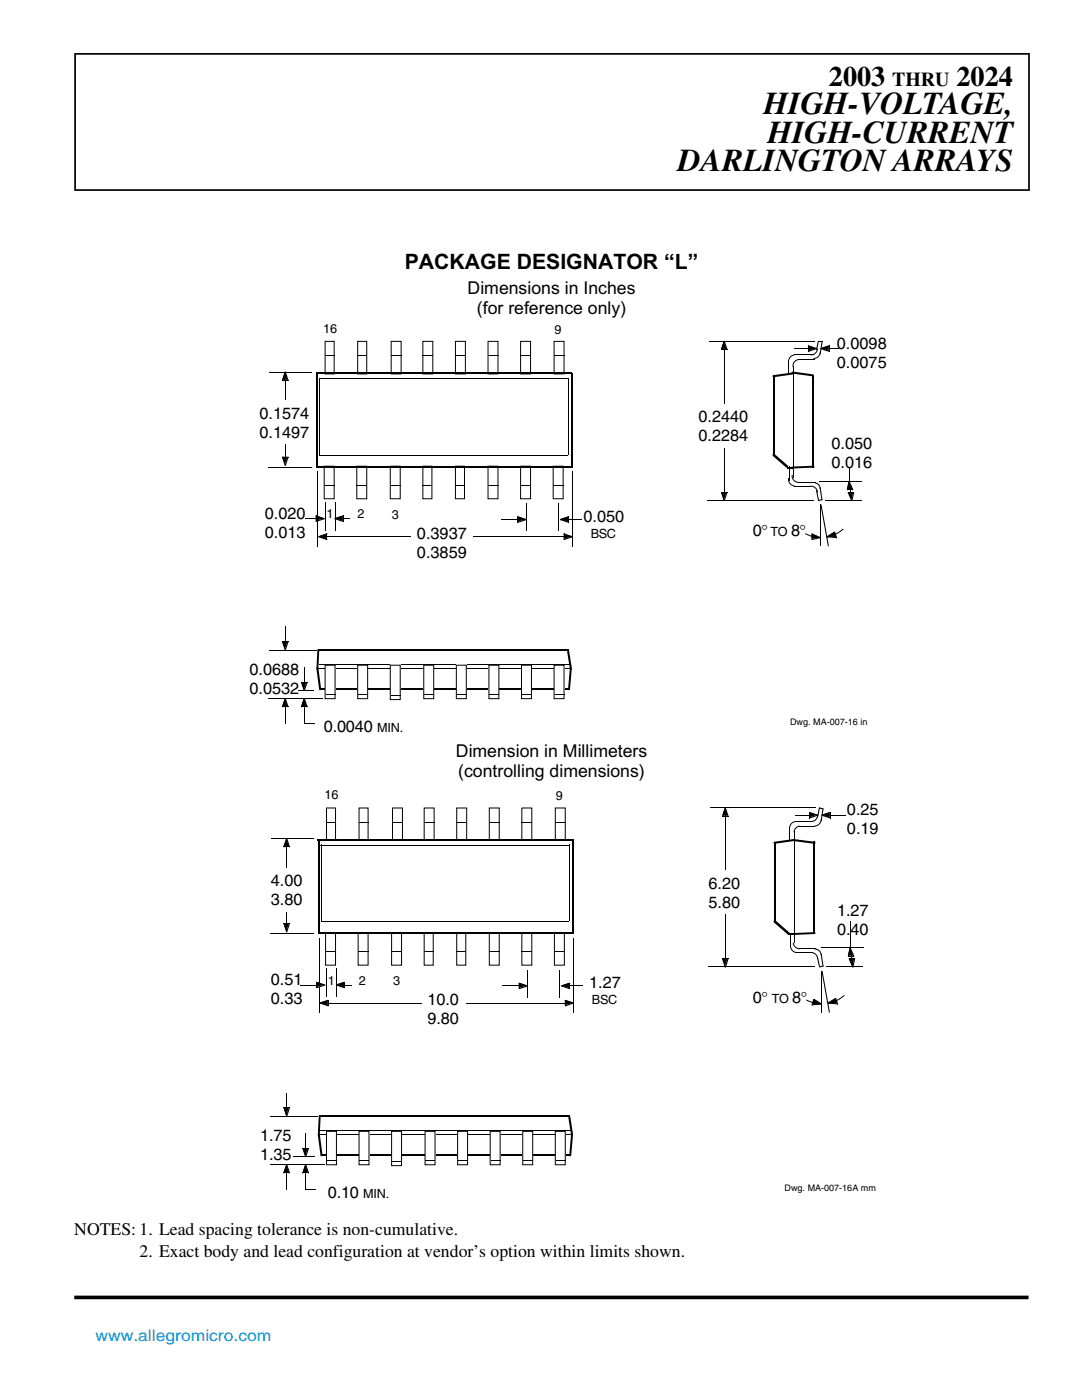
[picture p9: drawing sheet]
<svg xmlns="http://www.w3.org/2000/svg" width="216mm" height="279mm" viewBox="0 0 216 279" stroke-linecap="round" stroke-linejoin="round" font-family="sans-serif">
<path d="M15 10.8h190.3v27.1h-190.3z" fill="none" stroke="#000" stroke-width=".34"/>
<path d="M14.8 258.9h190.4" fill="none" stroke="#000" stroke-width=".72" stroke-linecap="butt"/>
<g fill="none" stroke="#000" stroke-width=".2">
<path d="M158.4 166v22.2M97.5 189.9h2.2M97.6 186.1h2v6.5h-2zM104 189.9h2.2M104.1 186.1h2v6.5h-2zM110.5 189.9h2.2M110.6 186.1h2v6.5h-2zM157.7 186.4v2.5M157.7 188.9a1.32 1.32 0 0 0 1.2 1.2M158.7 190.1h3.4M159.4 189.4h3.3M160.9 199.6l1.4 .5 1.5 .3"/>
<path d="M161.9 190.1a1.26 1.26 0 0 1 1.2 1.3M162.5 189.4a1.32 1.32 0 0 1 1.4 1.2M168.5 198.6l-1.6 1.1-1.7 .6M63.8 226.5h50.3"/>
</g>
<path d="M154.6 168v16.1M162.5 168v18.4M64.2 230.6h49.8" fill="none" stroke="#000" stroke-width=".36"/>
<path d="M154.4 183.7h.3l2.9 2.5v.4h-.3l-2.9-2.5zM157.3 186.2h1.2v.4h-1.2zM158.2 186.2l4.5-.2v.4l-4.2 .2h-.3zM163.1 191.1h.1l.4 1.8h-.2zM163.8 190.4h.2l.3 2.5h-.2z" fill="#000"/>
<path d="M97.7 225.7h2.2v6.8h-2.2z" fill="#fff"/>
<path d="M97.8 225.8h2v6.7h-2z" fill="none" stroke="#000" stroke-width=".2"/>
<path d="M97.9 231.5h2v.1h-2z" fill="#000"/>
<path d="M104.2 225.7h2.2v6.8h-2.2z" fill="#fff"/>
<path d="M104.3 225.8h2v6.7h-2z" fill="none" stroke="#000" stroke-width=".2"/>
<path d="M104.4 231.5h1.8v.1h-1.8z" fill="#000"/>
<path d="M110.7 225.7h2.2v6.8h-2.2z" fill="#fff"/>
<path d="M113.7 168.6v15.3M144.7 162.8v28.6M105.2 193.6v5.4M111.7 193.6v5.4M114.4 187.1v15M141.4 193h21.3M163.8 189.2h8.5M163.9 193.8v8.3M164.9 193h7.2M169.6 183.9v5.4M65.4 200.2h47.5M110.8 225.8h2v6.7h-2z" fill="none" stroke="#000" stroke-width=".2"/>
<g fill="#000">
<path d="M144.1 162.8h.7v.2h-.7zM144.6 161.2h.2v.1l-.5 1.7h-.2zM144.6 162.8h.8v.2h-.8zM144.6 161.2h.2l.6 1.8h-.2zM65.4 199.6h.2v.7h-.2zM63.8 200.1l1.8-.5v.1l-1.6 .6h-.2zM112.7 199.6h.2v.7h-.2zM112.7 199.6l1.8 .5v.2l-1.8-.6zM144.1 191.3h.2l.5 1.8h-.2zM144.1 191.3h.7v.1h-.7zM144.6 191.3h.8v.1h-.8zM145.2 191.3h.2v.1l-.6 1.7h-.2z"/>
<path d="M164 193.8h.1l1.5 8.3h-.2zM163.4 192.9l.9-.2v.2l-.7 .2h-.2zM63.8 200.1l1.8 .5v.2l-1.8-.5zM65.4 200.1h.2v.7h-.2zM112.7 200.1h.2v.7h-.2zM112.7 200.6l1.8-.5v.2l-1.6 .5h-.2zM110.9 231.5h2v.1h-2zM113.4 222.8h.4l.5 3.8h-.3zM114 226.2h.3v.4l-.3 4.1h-.4z"/>
</g>
<path d="M114.3 167.5v18.9" fill="none" stroke="#000" stroke-width=".36"/>
<path d="M144.6 161.2l.6 1.6h-1.1zM144.1 191.3h1.1l-.6 1.6zM63.8 200.1l1.6-.5v1zM112.7 199.6l1.6 .5-1.6 .5z" fill="#000"/>
<g fill="#fff">
<path d="M84.2 197h8.6v8.7h-8.6z" fill-rule="evenodd"/>
<path d="M140.3 173.8h8.7v8.6h-8.7z" fill-rule="evenodd"/>
</g>
<g fill="#000">
<path d="M158.2 167.5l4.5 .5v.4l-4.5-.6zM154.4 168l4.1-.5v.3l-3.8 .6h-.3zM161.4 162.6h.2v.7h-.2zM161.4 162.1h.2v.7h-.2zM161.4 162.1l1.8 .5v.2l-1.8-.6zM161.4 163.1l1.8-.5v.2l-1.6 .5h-.2zM163.4 161.2h.2v.1l-.4 1.8h-.1zM163.4 161.2l.9 .1v.2l-.9-.2zM164 162.6l1.8 .5v.2l-1.8-.5zM164.1 161.3h.2v.2l-.3 2.4h-.2zM165.6 162.6h.2v.7h-.2zM165.6 162.1h.2v.7h-.2z"/>
<path d="M164 162.6l1.8-.5v.1l-1.7 .6h-.1zM84.5 189.8h2v.2h-2zM103.5 196.1l1.8 .6v.2l-1.8-.6zM103.5 196.1h.2v.8h-.2zM103.5 196.7h.2v.7h-.2zM103.5 197.2l1.8-.5v.2l-1.6 .5h-.2zM112 196.7l1.8 .5v.2l-1.8-.5zM113.6 196.7h.2v.7h-.2zM113.6 196.1h.2v.8h-.2zM112 196.7l1.8-.6v.2l-1.6 .6h-.2zM162.1 199.9h.4v.2h-.4zM162.1 199.9h.2v.2l-.2 .5h-.1z"/>
<path d="M162.3 199.4l1.7 .9v.2l-1.7-.9zM162.3 199.4h.2v.2l-.2 .5h-.2zM166.7 199.7h.3v.2h-.3zM166.7 199.2h.1l.2 .7h-.2zM165.2 200.1l1.6-.9v.2l-1.4 .9h-.2zM166.8 199.7h.2l.2 .8h-.2zM169.2 190.7h.7v.2h-.7zM169.4 191.3h.7v.1h-.7zM169.4 191.3h.1l.8 1.8h-.2zM169.5 189.1h.2l.7 1.8h-.1zM169.5 189.1h.2v.2l-.3 1.6h-.2zM169.7 190.7h.2v.7h-.2z"/>
<path d="M169.7 190.7h.7v.2h-.7zM169.9 191.3h.7v.1h-.7zM170.4 191.3h.2v.1l-.3 1.7h-.2zM162 200.5l2-.2v.2l-1.9 .1h-.1zM165.2 200.1l2 .2v.2l-2-.2z"/>
</g>
<path d="M161.4 162.1l1.7 .5-1.7 .5zM164 162.6l1.6-.5v1zM103.5 196.1l1.6 .6-1.6 .5zM112 196.7l1.6-.6v1.1zM169.5 189.1l.8 1.6h-1.1zM169.4 191.3h1l-.3 1.6zM162.3 199.4l1.5 .9-1.8 .2zM165.2 200.1l1.5-.9 .3 1.1z" fill="#000"/>
<g fill="none" stroke="#000" stroke-width=".2">
<path d="M97.5 164.1h2.2M97.6 161.3h2v6.4h-2zM104 164.1h2.2M104.1 161.3h2v6.4h-2zM110.7 164.1h2.2M110.8 161.3h2v6.4h-2zM141.8 161.3h21.1M157.5 165.1v2.7M158.7 162.7h2.9M162 164h-3.3a1.33 1.33 0 0 0-1.2 1.3M163.1 162.7a1.26 1.26 0 0 1-1.2 1.3M163.9 163.5a1.35 1.35 0 0 1-1.4 1.4h-3.1"/>
<path d="M165.6 162.7h3.2M64.9 189.9h2.1M65 186.1h2v6.5h-2zM71.4 189.9h2.1M71.5 186.1h1.9v6.5h-1.9zM84.6 186.1h1.8v6.5h-1.8zM100.2 196.8h3.5M113.6 196.8h2.7"/>
</g>
<path d="M65.1 225.7h2.1v6.8h-2.1z" fill="#fff"/>
<path d="M65.1 225.8h2v6.7h-2z" fill="none" stroke="#000" stroke-width=".2"/>
<path d="M65.2 231.5h2v.1h-2z" fill="#000"/>
<path d="M71.6 225.7h2.1v6.8h-2.1z" fill="#fff"/>
<path d="M71.6 225.8h2v6.7h-2z" fill="none" stroke="#000" stroke-width=".2"/>
<path d="M71.7 231.5h2v.1h-2z" fill="#000"/>
<path d="M84.7 225.7h2.2v6.8h-2.2z" fill="#fff"/>
<g fill="none" stroke="#000" stroke-width=".2">
<path d="M57.2 168.9v15.5M64.1 168.6v15.5M53.9 186.3h8.6M60 196.6h3.3M63.7 187.1v15M64.2 184h49.4M65.1 193.2v5.8M67.1 193.2v5.8M78.1 189.9h2.1M78.1 186.1h2v6.5h-2zM53.9 222.9h9.5M53.9 232.5h10.8"/>
<path d="M58.6 230.8h4.3M61 226.2v3.1M61 234v3.4M63.6 225.6h50.5M84.8 225.8h2v6.7h-2z"/>
</g>
<g fill="#000">
<path d="M56.6 168.9h.7v.2h-.7zM57.1 167.3h.2v.2l-.5 1.6h-.2zM57.1 168.9h.7v.2h-.7zM57.1 167.3h.2l.5 1.8h-.1zM56.6 184.2h.2l.5 1.8h-.2zM56.6 184.2h.7v.2h-.7zM57.1 184.2h.7v.2h-.7zM57.7 184.2h.1v.2l-.5 1.6h-.2zM63.1 196l1.8 .5v.2l-1.8-.6zM63.1 196h.2v.7h-.2zM63.1 196.5h.2v.7h-.2zM63.1 197l1.8-.5v.2l-1.6 .5h-.2z"/>
<path d="M67 196.5l1.8 .5v.2l-1.8-.5zM68.7 196.5h1.4v.2h-1.4zM68.7 196.5h.1v.7h-.1zM68.7 196h.1v.7h-.1zM67 196.5l1.8-.5v.1l-1.6 .6h-.2zM60.4 229.1h.1l.6 1.8h-.2zM60.4 229.1h.7v.2h-.7zM60.4 234h.7v.2h-.7zM60.9 229.1h.7v.2h-.7zM60.9 232.4h.2v.1l-.6 1.7h-.1zM60.9 234h.7v.2h-.7zM60.9 232.4h.2l.5 1.8h-.2z"/>
<path d="M61.4 229.1h.2v.2l-.5 1.6h-.2zM63.4 226.2h.4l.5 4.5h-.3zM63.6 222.6h.4v.4l-.2 3.6h-.4zM84.9 231.5h2v.1h-2z"/>
</g>
<path d="M63.6 167.5v18.9M63.4 186.2h51.1M63.8 222.8h50" fill="none" stroke="#000" stroke-width=".36"/>
<path d="M57.1 167.3l.6 1.6h-1.1zM56.6 184.2h1.1l-.6 1.7zM63.1 196l1.6 .5-1.6 .5zM67 196.5l1.7-.5v1zM60.4 229.1h1l-.5 1.6zM60.9 232.4l.5 1.6h-1z" fill="#000"/>
<path d="M78.1 225.7h2.1v7h-2.1z" fill="#fff"/>
<path d="M78.1 225.8h2v6.8h-2z" fill="none" stroke="#000" stroke-width=".2"/>
<path d="M78.2 231.6h2v.2h-2z" fill="#000"/>
<path d="M53 173.2h8.6v8.7h-8.6z" fill-rule="evenodd" fill="#fff"/>
<path d="M54 167.4h8.5M64 168.6h49.6M65.1 161.3h1.9v6.4h-1.9zM71.6 161.3h1.8v6.4h-1.8zM78.2 164.1h2.2M78.3 161.3h2v6.4h-2zM84.5 164.1h2.2M84.6 161.3h2v6.4h-2zM91.1 186.1h1.8v6.5h-1.8zM57.2 218.1v3.1M57.2 234v3.4M60.9 237.3h2.2" fill="none" stroke="#000" stroke-width=".2"/>
<path d="M65.1 164h1.9v.2h-1.9zM71.6 164h1.9v.2h-1.9zM91 189.8h2v.2h-2zM56.6 221h.2l.5 1.8h-.2zM56.6 221h.7v.2h-.7zM56.6 234h.7v.2h-.7zM57.1 221h.7v.2h-.7zM57.1 232.4h.2v.1l-.5 1.7h-.2zM57.1 234h.7v.2h-.7zM57.1 232.4h.2l.5 1.8h-.1zM57.7 221h.1v.2l-.5 1.6h-.2z" fill="#000"/>
<path d="M63.4 167.7h50.9" fill="none" stroke="#000" stroke-width=".36"/>
<path d="M56.6 221h1.1l-.6 1.6zM57.1 232.4l.6 1.6h-1.1z" fill="#000"/>
<path d="M91.2 225.7h2.2v6.8h-2.2z" fill="#fff"/>
<g fill="none" stroke="#000" stroke-width=".2">
<path d="M158.2 73.1v22.2M97.3 96.8h2.2M97.4 93h2v6.5h-2zM103.8 96.8h2.2M103.9 93h2v6.5h-2zM110.3 96.8h2.2M110.4 93h2v6.5h-2zM157.4 95.4l-.1 .1a1.35 1.35 0 0 0 1.3 1.5M157.5 93.1v2.9M158.5 97h3.3a1.32 1.32 0 0 1 1.3 1.3M159.2 96.3h3.5M162.3 96.3a1.32 1.32 0 0 1 1.4 1.3"/>
<path d="M160.7 106.5l1.4 .6 1.5 .2M168.3 105.6l-1.6 1-1.7 .6M63.5 133.5h50.4M91 164.1h2.2M91.1 161.3h2v6.4h-2zM159.6 164.9a1.26 1.26 0 0 0-1.2 1.2M158.3 188.1a1.35 1.35 0 0 0 1.3 1.3M91.3 225.8h2v6.7h-2z"/>
</g>
<path d="M154.2 90.6h.3l2.7 2.4v.3h-.3l-2.7-2.3zM157.1 93.1h1.2v.4h-1.2zM158 93.1l4.5-.1v.3l-4.2 .2h-.3zM162.8 97.8h.2l.4 2h-.2zM163.6 97.3h.1l.4 2.5h-.2zM91.4 231.5h2v.1h-2z" fill="#000"/>
<path d="M154.4 74.9v16.1M162.3 74.9v18.4M63.9 137.5h49.8" fill="none" stroke="#000" stroke-width=".36"/>
<path d="M97.5 132.7h2.1v6.8h-2.1z" fill="#fff"/>
<path d="M97.6 132.8h1.9v6.6h-1.9z" fill="none" stroke="#000" stroke-width=".2"/>
<path d="M97.6 138.4h2v.2h-2z" fill="#000"/>
<path d="M104 132.7h2.1v6.8h-2.1z" fill="#fff"/>
<path d="M104.1 132.8h1.9v6.6h-1.9z" fill="none" stroke="#000" stroke-width=".2"/>
<path d="M104.2 138.4h1.8v.2h-1.8z" fill="#000"/>
<path d="M110.5 132.7h2.1v6.8h-2.1z" fill="#fff"/>
<path d="M113.5 75.4v15.4M144.5 69.7v28.7M114.2 94v15M141.2 99.9h21.3M163.6 96.1h8.5M164.7 99.9h7.2M169.4 93.3v2.9M65.1 107.1h47.5M105 100.5v5.4M111.5 100.5v5.4M163.7 100.7v8.3M110.6 132.8h1.9v6.6h-1.9z" fill="none" stroke="#000" stroke-width=".2"/>
<g fill="#000">
<path d="M143.9 69.7h.7v.1h-.7zM144.4 68h.2v.2l-.5 1.6h-.2zM144.4 69.7h.7v.1h-.7zM144.4 68h.2l.5 1.8h-.1zM143.9 98.2h.2l.5 1.8h-.2zM143.9 98.2h.7v.2h-.7zM144.4 98.2h.7v.2h-.7zM145 98.2h.1v.2l-.5 1.6h-.2zM163.2 99.8l.9-.2v.2l-.7 .2h-.2zM63.5 107l1.8 .6v.2l-1.8-.6zM65.1 107h.2v.8h-.2zM65.1 106.5h.2v.7h-.2z"/>
<path d="M63.5 107l1.8-.5v.2l-1.6 .5h-.2zM112.5 107h.1v.8h-.1zM112.5 106.5h.1v.7h-.1zM112.5 106.5l1.8 .5v.2l-1.8-.5zM112.5 107.6l1.8-.6v.2l-1.7 .6h-.1zM163.7 100.7h.2l1.5 8.3h-.2zM110.7 138.4h1.9v.2h-1.9zM113.2 129.8h.3l.6 3.8h-.4zM113.7 133.2h.4v.4l-.4 4.1h-.3z"/>
</g>
<path d="M114.1 74.4v18.9" fill="none" stroke="#000" stroke-width=".36"/>
<path d="M144.4 68l.6 1.7h-1.1zM143.9 98.2h1.1l-.6 1.6zM63.5 107l1.6-.5v1.1zM112.5 106.5l1.6 .5-1.6 .6z" fill="#000"/>
<g fill="#fff">
<path d="M82.1 104h12.3v8.6h-12.3z" fill-rule="evenodd"/>
<path d="M138.3 80.7h12.3v8.6h-12.3z" fill-rule="evenodd"/>
</g>
<g fill="#000">
<path d="M158 74.2l4.3 .5v.4l-4.3-.6zM154.2 74.9l4.1-.5v.3l-3.8 .6h-.3zM161.2 69.5h.2v.7h-.2zM161.2 68.9h.2v.8h-.2zM161.2 68.9l1.8 .6v.2l-1.8-.6zM161.2 70l1.8-.5v.2l-1.6 .5h-.2zM163.2 68h.2v.2l-.4 1.6h-.2zM163.2 68h.9v.2h-.9zM163.7 69.5l1.9 .5v.2l-1.9-.5zM163.9 68.2h.2v.2l-.4 2.3h-.1zM165.4 69.5h2v.2h-2zM165.4 69.5h.2v.7h-.2z"/>
<path d="M165.4 68.9h.2v.8h-.2zM163.7 69.5l1.9-.6v.2l-1.7 .6h-.2zM84.3 96.7h2v.2h-2zM169 97.6h.7v.2h-.7zM169.2 98.2h.7v.2h-.7zM169.2 98.2h.1l.8 1.8h-.2zM169.3 96h.2l.7 1.8h-.1zM169.3 96h.2v.2l-.3 1.6h-.2zM169.5 97.6h.2v.8h-.2zM169.5 97.6h.7v.2h-.7zM169.7 98.2h.7v.2h-.7zM170.2 98.2h.2v.2l-.3 1.6h-.2z"/>
<path d="M103.2 103.1l1.9 .5v.2l-1.9-.6zM103.2 103.1h.2v.7h-.2zM103.2 103.6h.2v.7h-.2zM103.2 104.1l1.9-.5v.2l-1.7 .5h-.2zM111.7 103.6l1.8 .5v.2l-1.8-.5zM113.4 103.6h.1v.7h-.1zM113.4 103.1h.1v.7h-.1zM111.7 103.6l1.8-.5v.1l-1.6 .6h-.2zM161.9 106.9h.2l.2 .3-.4-.2zM161.9 106.5l1.8 .7v.2l-1.8-.7zM161.9 106.5h.2v.7h-.2zM161.9 107h.2v.8h-.2z"/>
<path d="M161.9 107.6l1.8-.4v.2l-1.6 .4h-.2zM165 107l2 .2v.2l-2-.2zM166.5 106.7h.3v.2h-.3zM166.5 106.1h.1l.2 .8h-.2zM165 107l1.6-.9v.2l-1.4 .9h-.2zM166.6 106.7h.2l.2 .7h-.2z"/>
</g>
<path d="M161.2 68.9l1.6 .6-1.6 .5zM163.7 69.5l1.7-.6v1.1zM169.3 96l.8 1.6h-1.1zM169.2 98.2h1l-.3 1.6zM103.2 103.1l1.7 .5-1.7 .5zM111.7 103.6l1.7-.5v1zM161.9 106.5l1.7 .7-1.7 .4zM165 107l1.5-.9 .3 1.1z" fill="#000"/>
<g fill="none" stroke="#000" stroke-width=".2">
<path d="M97.3 71h2.2M97.4 68.1h2v6.5h-2zM103.8 71h2.2M103.9 68.1h2v6.5h-2zM110.5 71h2.1M110.6 68.1h1.9v6.5h-1.9zM141.5 68.1h21.2M157.3 72v2.5M158.5 69.6h2.9M159.4 71.7h3.1M162.3 70.8h-3.8a1.34 1.34 0 0 0-1.1 1.6M163.1 69.6a1.3 1.3 0 0 1-1.3 1.2"/>
<path d="M163.7 70.3a1.3 1.3 0 0 1-1.4 1.3M64.6 96.8h2.2M64.7 93h2v6.5h-2zM71.1 96.8h2.2M71.2 93h2v6.5h-2zM84.4 93h1.8v6.5h-1.8zM100 103.7h3.4M113.4 103.7h2.7"/>
</g>
<path d="M64.8 132.7h2.1v6.8h-2.1z" fill="#fff"/>
<path d="M64.9 132.8h2v6.6h-2z" fill="none" stroke="#000" stroke-width=".2"/>
<path d="M65 138.4h1.9v.2h-1.9z" fill="#000"/>
<path d="M71.3 132.7h2.2v6.8h-2.2z" fill="#fff"/>
<path d="M71.4 132.8h2v6.6h-2z" fill="none" stroke="#000" stroke-width=".2"/>
<path d="M71.5 138.4h2v.2h-2z" fill="#000"/>
<path d="M84.5 132.7h2.1v6.8h-2.1z" fill="#fff"/>
<g fill="none" stroke="#000" stroke-width=".2">
<path d="M56.9 75.8v15.5M63.8 75.4v15.6M53.6 93.2h8.7M63.4 94v15M63.9 90.9h49.5M77.8 96.8h2.2M77.9 93h2v6.5h-2zM60.8 103.5h2.4M64.9 100.2v5.7M66.9 100.2v5.7M53.6 129.9h9.6M53.6 139.4h10.8"/>
<path d="M59.5 137.8h3.1M60.7 133.2v3.1M63.7 132.6h50M84.6 132.8h1.9v6.6h-1.9zM60.7 141v3.4"/>
</g>
<g fill="#000">
<path d="M56.3 75.8h.7v.2h-.7zM56.8 74.2h.2v.2l-.5 1.6h-.2zM56.8 75.8h.8v.2h-.8zM56.8 74.2h.2l.6 1.8h-.2zM56.3 91.1h.2l.5 1.9h-.2zM56.3 91.1h.7v.2h-.7zM56.8 91.1h.8v.2h-.8zM57.4 91.1h.2v.2l-.6 1.7h-.2zM63 102.9l1.8 .5v.2l-1.8-.5zM63 102.9h.2v.7h-.2zM63 103.4h.2v.7h-.2zM63 104l1.8-.6v.2l-1.6 .5h-.2z"/>
<path d="M66.8 103.4l1.8 .6v.1l-1.8-.5zM68.4 103.4h1.4v.2h-1.4zM68.4 103.4h.2v.7h-.2zM68.4 102.9h.2v.7h-.2zM66.8 103.4l1.8-.5v.2l-1.7 .5h-.1zM60.1 136.1h.2l.5 1.8h-.2zM60.1 136.1h.7v.2h-.7zM60.6 136.1h.8v.2h-.8zM60.6 139.3h.2v.2l-.5 1.7h-.2zM60.6 139.3h.2l.6 1.9h-.2zM61.2 136.1h.2v.2l-.6 1.6h-.2zM63.2 133.2h.3l.6 4.5h-.4z"/>
<path d="M63.3 129.6h.4v.4l-.2 3.6h-.3zM84.6 138.4h2v.2h-2zM60.1 141h.7v.2h-.7zM60.6 141h.8v.2h-.8z"/>
</g>
<path d="M63.3 74.4v18.9M63.2 93.1h51.1M63.5 129.8h50" fill="none" stroke="#000" stroke-width=".36"/>
<path d="M56.8 74.2l.6 1.6h-1.1zM56.3 91.1h1.1l-.6 1.7zM63 102.9l1.6 .5-1.6 .6zM66.8 103.4l1.6-.5v1.1zM60.1 136.1h1.1l-.6 1.6zM60.6 139.3l.6 1.7h-1.1z" fill="#000"/>
<path d="M77.8 132.7h2.2v7h-2.2z" fill="#fff"/>
<path d="M77.9 132.8h2v6.8h-2z" fill="none" stroke="#000" stroke-width=".2"/>
<path d="M78 138.6h2v.2h-2z" fill="#000"/>
<path d="M50.7 80h12.3v8.6h-12.3z" fill-rule="evenodd" fill="#fff"/>
<path d="M53.8 74.3h8.5M63.7 75.5h49.7M64.9 68.1h1.8v6.5h-1.8zM71.4 68.1h1.8v6.5h-1.8zM78 71h2.1M78.1 68.1h1.9v6.5h-1.9zM84.3 71h2.2M84.4 68.1h2v6.5h-2zM90.9 93h1.8v6.5h-1.8zM56.9 125.1v3.1M56.9 141v3.4M60.6 144.3h2.2" fill="none" stroke="#000" stroke-width=".2"/>
<path d="M64.8 70.9h2v.2h-2zM71.3 70.9h2v.2h-2zM90.8 96.7h2v.2h-2zM56.3 128h.2l.5 1.8h-.2zM56.3 128h.7v.2h-.7zM56.8 128h.8v.2h-.8zM56.8 139.3h.2v.2l-.5 1.7h-.2zM56.8 139.3h.2l.6 1.9h-.2zM57.4 128h.2v.2l-.6 1.6h-.2zM56.3 141h.7v.2h-.7zM56.8 141h.8v.2h-.8z" fill="#000"/>
<path d="M63.2 74.5h50.9" fill="none" stroke="#000" stroke-width=".36"/>
<path d="M56.3 128h1.1l-.6 1.6zM56.8 139.3l.6 1.7h-1.1z" fill="#000"/>
<path d="M91 132.7h2.1v6.8h-2.1z" fill="#fff"/>
<path d="M90.8 71h2.2M90.9 68.1h2v6.5h-2zM159.4 71.7a1.26 1.26 0 0 0-1.1 1.5M158.1 94.8v.1a1.29 1.29 0 0 0 1.2 1.4M91.1 132.8h1.9v6.6h-1.9z" fill="none" stroke="#000" stroke-width=".2"/>
<path d="M91.1 138.4h2v.2h-2z" fill="#000"/>
<g font-size="6.3">
<text x="152.4" y="22.8">HIGH-VOLTAGE,</text>
<text x="153.1" y="28.4">HIGH-CURRENT</text>
<text x="135.3" y="34.1">DARLINGTON ARRAYS</text>
</g>
<g font-size="5.6">
<text x="165.4" y="17.1">2003</text>
<text x="190.9" y="17.1">2024</text>
</g>
<text font-size="4.2" x="80.8" y="53.6">PACKAGE DESIGNATOR “L”</text>
<text font-size="4" x="178.1" y="17.1">THRU</text>
<g font-size="3.5">
<text x="93.3" y="58.7">Dimensions in Inches</text>
<text x="95.2" y="62.6">(for reference only)</text>
<text x="91" y="151.1">Dimension in Millimeters</text>
<text x="91.4" y="155">(controlling dimensions)</text>
<text x="14.8" y="246.4">NOTES: 1. Lead spacing tolerance is non-cumulative.</text>
<text x="27.9" y="250.8">2. Exact body and lead configuration at vendor’s option within limits shown.</text>
</g>
<g font-size="3.2">
<text x="167" y="69.7">0.0098</text>
<text x="167" y="73.5">0.0075</text>
<text x="51.8" y="83.6">0.1574</text>
<text x="51.8" y="87.4">0.1497</text>
<text x="139.4" y="84.3">0.2440</text>
<text x="139.4" y="88.1">0.2284</text>
<text x="165.9" y="89.7">0.050</text>
<text x="165.9" y="93.5">0.016</text>
<text x="52.9" y="103.6">0.020</text>
<text x="52.9" y="107.4">0.013</text>
<text x="83.2" y="107.6">0.3937</text>
<text x="116.4" y="104.1">0.050</text>
<text x="150.2" y="107">0°</text>
<text x="157.9" y="107">8°</text>
<text x="83.2" y="111.4">0.3859</text>
<text x="49.8" y="134.7">0.0688</text>
<text x="49.8" y="138.4">0.0532</text>
<text x="64.6" y="146">0.0040</text>
<text x="169" y="162.6">0.25</text>
<text x="169" y="166.4">0.19</text>
<text x="54" y="176.8">4.00</text>
<text x="141.4" y="177.4">6.20</text>
<text x="54" y="180.6">3.80</text>
<text x="141.4" y="181.2">5.80</text>
<text x="167" y="182.8">1.27</text>
<text x="167" y="186.6">0.40</text>
<text x="54" y="196.7">0.51</text>
<text x="117.6" y="197.2">1.27</text>
<text x="54" y="200.5">0.33</text>
<text x="85.3" y="200.6">10.0</text>
<text x="150.2" y="200.1">0°</text>
<text x="158.1" y="200.1">8°</text>
<text x="85.3" y="204.4">9.80</text>
<text x="51.9" y="227.7">1.75</text>
<text x="51.9" y="231.5">1.35</text>
<text x="65.4" y="239">0.10</text>
</g>
<text font-size="3.2" fill="#0098dc" x="19" y="267.5">www.allegromicro.com</text>
<g font-size="2.5">
<text x="64.5" y="66.4">16</text>
<text x="110.7" y="66.6">9</text>
<text x="65.2" y="103.4">1</text>
<text x="71.3" y="103.4">2</text>
<text x="78.2" y="103.6">3</text>
<text x="117.9" y="107.4">BSC</text>
<text x="153.7" y="107">TO</text>
<text x="75.3" y="146">MIN.</text>
<text x="64.7" y="159.5">16</text>
<text x="110.9" y="159.7">9</text>
<text x="65.4" y="196.5">1</text>
<text x="71.6" y="196.5">2</text>
<text x="78.4" y="196.7">3</text>
<text x="118.1" y="200.5">BSC</text>
<text x="154" y="200.1">TO</text>
<text x="72.5" y="239">MIN.</text>
</g>
<g font-size="1.8">
<text x="157.6" y="144.8">Dwg. MA-007-16 in</text>
<text x="156.6" y="237.8">Dwg. MA-007-16A mm</text>
</g>
</svg>
